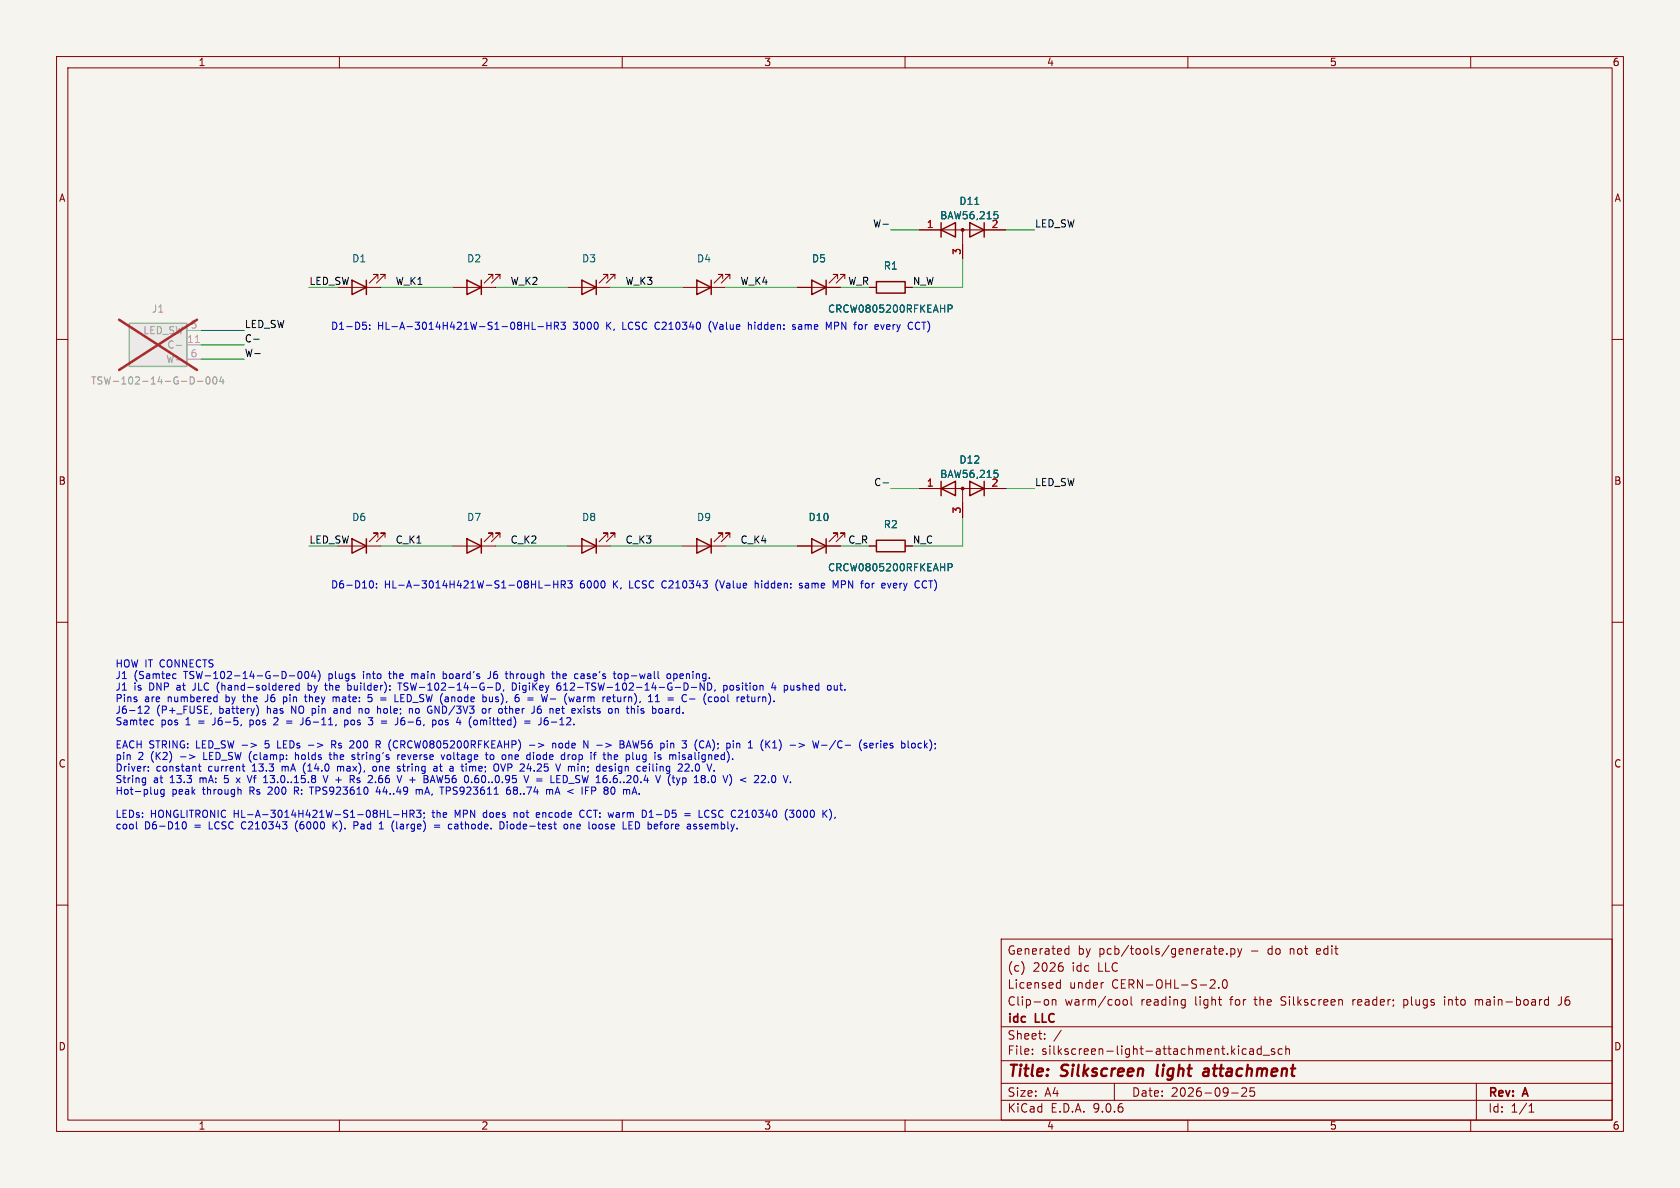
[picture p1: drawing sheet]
<svg xmlns="http://www.w3.org/2000/svg" width="297mm" height="210mm" viewBox="0 0 297 210" stroke-linecap="round" stroke-linejoin="round" font-family="sans-serif">
<path d="M0 0h297v210h-297z" fill="#f5f4ef" stroke="#f5f4ef" stroke-width=".18"/>
<g fill="none" stroke="#840000" stroke-width=".18">
<path d="M10 10h277v190h-277zM12 12h273v186h-273zM60 10v2M110 10v2M160 10v2M210 10v2M260 10v2M100.3 50.8h7.6M107.4 49.3v-.8h-.7h.7l-1.5 1.5M108.7 49.3v-.8h-.8h.8l-1.5 1.5M120.6 50.8h7.7M127.8 49.3v-.8h-.8h.8l-1.6 1.5"/>
<path d="M129 49.3v-.8h-.7h.7l-1.5 1.5M141 50.8h7.6M148.1 49.3v-.8h-.8h.8l-1.5 1.5M149.4 49.3v-.8h-.8h.8l-1.6 1.5M10 60h2M285 60h2M100.3 96.5h7.6M107.4 95v-.8h-.7h.7l-1.5 1.6M108.7 95v-.8h-.8h.8l-1.5 1.6M141 96.5h7.6M148.1 95v-.8h-.8h.8l-1.5 1.6M149.4 95v-.8h-.8h.8l-1.6 1.6"/>
<path d="M153.7 96.5h1.2M160 96.5h1.3M10 110h2M285 110h2M10 160h2M177 166h108v32h-108zM181 170.6v1M185.1 176.7l.3 .3v.4l-.3 .3M186 176.8l.2-.1 .4 .1 .1 .9M186 176.7v1M186.9 174.6h.6M186.9 173.8h.6"/>
<path d="M187.5 173.2v1.5M187.8 170.8l.2 .3-.2 .5M188.4 167.8h.6M188.4 168.6h.6M189 167.2v1.5M195 173.7h.1M198.6 176.8l.2-.1 .4 .1 .1 .6-.1 .2-.4 .1-.2-.1zM200 176.2v1.3l.2 .2M209.1 176.7l.4 .1M209.5 177.6l-.4 .1M209.5 176.7v1.2l-.3 .3M214 173.3l.5-.1 .2 .1 .1 .3-.9 1.1h.9"/>
<path d="M214.5 167.7h.6M215 168.7h.1M215.4 176.7h.6M215.5 174.6v.1M215.5 168.2l.7-.1v-.3l-.5-.1-.2 .2 .1 .7h.6M215.8 177.7h.2M216.2 173.3l.3-.1a.81 .81 0 0 1 .5 .6 .81 .81 0 0 1-.3 .8l-.1 .1a.81 .81 0 0 1-.4-1.4zM216.9 168.6v.1M217.6 167.8l.4-.1 .3 .3v.4l-.1 .2h-.6M217.6 167.7v1.5M218.8 167.7l.4 1M219.2 168.7l-.2 .4-.2 .1"/>
<path d="M219.5 167.7l-.3 1M237.2 176.8l.1 .9M239.2 176.7v1M239.3 176.8l-.1 .2M248.2 177.6l.4 .1M248.2 176.7v1.5M248.6 176.7l-.4 .1M255.4 176.2v.1M255.4 176.7v1M260.8 176.7v1M261.4 176.8l-.4-.1-.2 .1M273.1 177.6l.2 .1 .4-.1"/>
<path d="M273.7 176.8l-.4-.1-.2 .1M273.7 176.2v1.5M276 176.2v1.1a.48 .48 0 0 1-.5 .4M285 160h2M60 198v2M110 198v2M160 198v2M177 194.5h108M177 191.5h108M177 187.5h108M177 181.5h108M182.5 186.3v.1"/>
<path d="M182.5 185.5v.1M184.7 183.6v.1M184.7 182.8v.1M187.6 182.1l-1.3 2M197 191.5v3M210 198v2M217.7 193.2h1.2M219.5 192.4l.6-.1 .2 .1 .1 .3-.9 1.1h.9M220.3 185.5l-.4-.1-.3 .3v.4l.1 .2h.6M221 185.5h.5l.1 .9M221.6 185.8h-.5a.29 .29 0 0 0-.2 .3 .29 .29 0 0 0 .2 .3l.5-.1M221.7 192.3h-.7v.7l.2-.1h.5l.1 .3-.1 .5-.2 .1-.5-.1"/>
<path d="M223 185.5l-.5-.1-.3 .3v.4l.2 .2h.6M223 184.9v1.5M223.3 186.5h1.2M225.3 185.5l-.3-.1-.3 .2 .1 .2 .5 .2v.3h-.6M226.7 185.5l-.5-.1-.2 .3v.4l.1 .2h.6M227.3 185.5l.2-.1 .4 .1 .1 .9M227.3 184.9v1.5M260 198v2M261 191.5v6.5M270.3 196.6h.9M270.3 195.5l.4-.4v1.5"/>
</g>
<path d="M204.7 188.2l-.1 1.9M212.9 189l.2-.1 .5 .1M213.7 189.4h-.7a.4 .4 0 0 0-.3 .4 .4 .4 0 0 0 .2 .4l.7-.1" fill="none" stroke="#840000" stroke-width=".4"/>
<path d="M102.9 49.5l2.5 1.3-2.5 1.3zM105.4 49.5v2.6M123.2 49.5l2.5 1.3-2.5 1.3zM125.7 49.5v2.6M143.5 49.5l2.5 1.3-2.5 1.3zM146 49.5v2.6M102.9 95.3l2.5 1.2-2.5 1.3zM105.4 95.3v2.5M143.5 95.3l2.5 1.2-2.5 1.3zM146 95.3v2.5M154.9 95.5h5.1v2h-5.1z" fill="none" stroke="#840000" stroke-width=".25"/>
<path d="M167.6 100.3l.6-.1 .1-.1v-.3l-.7-.2v1.3" fill="none" stroke="#006464" stroke-width=".18"/>
<path d="M22.9 57.2h10.1v7.6h-10.1z" fill="#ebeae8"/>
<path d="M22.9 57.2h10.1v7.6h-10.1z" fill="none" stroke="#9c9b98" stroke-width=".25"/>
<path d="M33 58.4h2.6M33 61h2.6M33 63.5h2.6" fill="none" stroke="#9c9b98" stroke-width=".18"/>
<path d="M31.1 61.1h1M31.1 63.6h1M33.9 66.6a.68 .68 0 0 1 .5 .7 .68 .68 0 0 1-.5 .6M34.9 67.4h1M36.6 66.7l.1-.1a.68 .68 0 0 1 .4 .7 .68 .68 0 0 1-.4 .6 .84 .84 0 0 1-.1-1.2zM37.8 66.7l.1-.1a.68 .68 0 0 1 .5 .7 .68 .68 0 0 1-.5 .6 .84 .84 0 0 1-.1-1.2zM39.1 66.6l-.3 .9h.8M39.4 67v.9" fill="none" stroke="#939391" stroke-width=".18"/>
<path d="M34.5 60.5h.8" fill="none" stroke="#a5a4a2" stroke-width=".18"/>
<path d="M21.1 56.5l13.7 8.9M34.8 56.5l-13.7 8.9" fill="none" stroke="#e12e31" stroke-width=".46"/>
<g fill="none" stroke="#840000" stroke-width=".18">
<path d="M62.2 50.8h5.1M66.8 49.3v-.8h-.8h.8l-1.5 1.5M68.1 49.3v-.8h-.8h.8l-1.6 1.5M80 50.8h7.6M87.1 49.3v-.8h-.7h.7l-1.5 1.5M88.4 49.3v-.8h-.8h.8l-1.5 1.5M141 50.8h2.5M146 50.8h2.6M153.7 50.8h1.2M160 50.8h1.3M162.6 40.6h15.2M170.2 40.6v5.1"/>
<path d="M62.2 96.5h5.1M66.8 95v-.8h-.8h.8l-1.5 1.6M68.1 95v-.8h-.8h.8l-1.6 1.6M80 96.5h7.6M87.1 95v-.8h-.7h.7l-1.5 1.6M88.4 95v-.8h-.8h.8l-1.5 1.6M120.6 96.5h7.7M127.8 95v-.8h-.8h.8l-1.6 1.6M129 95v-.8h-.7h.7l-1.5 1.6M141 96.5h2.5M146 96.5h2.6M153.7 96.5h1.2"/>
<path d="M160 96.5h1.3M162.6 86.4h15.2M170.2 86.4v5"/>
</g>
<g fill="none" stroke="#840000" stroke-width=".25">
<path d="M166.4 39.4v2.5M171.4 39.4l2.6 1.2-2.6 1.3zM174 39.4v2.5M62.2 49.5l2.6 1.3-2.6 1.3zM64.8 49.5v2.6M82.5 49.5l2.6 1.3-2.6 1.3zM85.1 49.5v2.6M154.9 49.8h5.1v2h-5.1zM166.4 40.6l2.5-1.2v2.5zM62.2 95.3l2.6 1.2-2.6 1.3zM64.8 95.3v2.5M82.5 95.3l2.6 1.2-2.6 1.3z"/>
<path d="M85.1 95.3v2.5M123.2 95.3l2.5 1.2-2.5 1.3zM125.7 95.3v2.5M166.4 86.4l2.5-1.3v2.5zM166.4 85.1v2.5M171.4 85.1l2.6 1.3-2.6 1.2zM174 85.1v2.5"/>
</g>
<path d="M172.3 36.1h.8M175.8 37.4h.6M175.9 37.9l.5 .1v.6M167.6 54.6l.6-.1 .1-.2v-.3l-.7-.1v1.3M175.8 83.1h.6M175.9 83.6l.5 .1v.6M167.6 100.3l.6-.1 .1-.1v-.3l-.7-.2v1.3" fill="none" stroke="#006464" stroke-width=".18"/>
<g fill="#840000" stroke="#840000" stroke-width=".18">
<circle cx="170.2" cy="40.6" r=".25"/>
<circle cx="170.2" cy="86.4" r=".25"/>
</g>
<path d="M156.1 39.6h1M44.9 60h.9M45 62.5h1M156.1 85.4h1" fill="none" stroke="#0f0f0f" stroke-width=".18"/>
<g fill="none" stroke="#009600" stroke-width=".18">
<path d="M35.6 58.4h7.6M54.6 50.8h5.1M67.3 50.8h12.7M87.6 50.8h12.7M107.9 50.8h12.7M128.3 50.8h12.7M148.6 50.8h5.1M157.5 40.6h5.1M170.2 45.7v5.1h-8.9M177.8 40.6h5.1M35.6 63.5h7.6M35.6 61h7.6"/>
<path d="M54.6 96.5h5.1M67.3 96.5h12.7M87.6 96.5h12.7M107.9 96.5h12.7M128.3 96.5h12.7M148.6 96.5h5.1M157.5 86.4h5.1M170.2 91.4v5.1h-8.9M177.8 86.4h5.1"/>
</g>
<g fill="none" stroke="#0000c2" stroke-width=".18">
<path d="M64.1 57h.6M64.3 57.4h.3l.2 .3-.1 .5h-.4M65.4 57.4v.2M65.4 58.1v.1M92.7 57.6h.8M93.5 57v1.2M94.1 57v1.2h.6M95.1 57.7h1M96.7 57.6h.7M96.7 57v1.2M97.4 57v1.2M98 57.6h.6l.1-.2v-.3l-.7-.1v1.2"/>
<path d="M98.3 57.6l.4 .6M99.2 57h.7l-.4 .4 .4 .2v.5l-.2 .1-.5-.1M125.7 56.8a1.46 1.46 0 0 0 0 1.9M132.3 57v1.2M132.3 57.5l.4-.1 .1 .2M140.6 57.4h-.3l-.2 .2 .1 .1 .4 .2v.3h-.5M146.1 58.2v-1.2l.4 .9 .4-.9v1.2M151.9 58.2h.3M152.2 57.4h-.3M155.7 57.4l.3 .8 .3-.8M161.3 57.1l-.3-.1-.3 .1M162.2 57a.68 .68 0 0 0-.4 .6 .68 .68 0 0 0 .4 .6"/>
<path d="M30.8 119.1l.3 .1M31.1 119.9l-.3 .1M51.1 119.5h1M52.8 118.7h.2a.68 .68 0 0 1 .4 .6 .68 .68 0 0 1-.4 .7 .84 .84 0 0 1-.2-1.3zM54 118.8l.2-.1a.68 .68 0 0 1 .4 .6 .68 .68 0 0 1-.4 .7l-.2-.2-.1-.3zM55.4 118.6l-.3 .9h.8M55.7 119.1v.9M56.2 118.5a1.46 1.46 0 0 1 0 1.9M65.4 102.8l.2-.1a.68 .68 0 0 1 .4 .6 .68 .68 0 0 1-.4 .6l-.2-.1M66.6 103.2v.1M66.6 103.8v.1M68.7 119.1h.5"/>
<path d="M68.9 118.7v1.2M72.8 119.1v.9M73.2 119.1l-.4 .1M78.4 119.2l.3-.1 .2 .1M78.4 118.7v1.3M78.9 119.8l-.2 .2-.3-.1M86.7 118.7v.9a.41 .41 0 0 1-.5 .4M90.2 118.7v1.3M90.4 119.1l-.2 .1M94 103.3h.7M94.7 102.7v1.2M95.3 102.7v1.2h.6"/>
<path d="M96.3 103.5h1M97.5 119.1h.5M97.7 118.7v1.1l.3 .2M97.9 103.3h.7M97.9 102.7v1.2M98.4 118.7v1.3M98.6 102.7v1.2M98.8 119.1l-.4 .1M99.2 103.3h.6l.1-.2v-.3l-.7-.1v1.2M99.5 103.3l.4 .6M100.4 102.7h.8l-.5 .5 .4 .1v.5l-.2 .1-.5-.1M103.1 119.1l-.4 .1"/>
<path d="M103.2 119.5h-.4l-.1 .2v.2l.5 .1M109.3 119.2l.2-.1 .4 .1v.5l-.1 .2-.3 .1-.2-.2zM118 119.2l.1-.1 .4 .1 .1 .5-.1 .2-.4 .1-.1-.2zM119.1 119.2l.4-.1 .2 .1M119.1 119.1v1.3M119.7 119.8l-.2 .2-.4-.1M126.9 102.5a1.46 1.46 0 0 0 0 1.9M133.5 102.7v1.2M133.5 103.2l.4-.1 .2 .2M141.8 103.2l-.3-.1-.2 .2 .1 .2 .4 .1v.3h-.5M147.3 103.9v-1.2l.4 .9 .4-.9v1.2M153.1 103.9h.3"/>
<path d="M153.4 103.1l-.3 .1M156.9 103.1l.3 .8 .3-.8M162.5 102.8l-.3-.1-.3 .2M163.4 102.7a.68 .68 0 0 0-.4 .6 .68 .68 0 0 0 .4 .6M25.4 137.5l.3 .1M25.7 137.5v1l-.1 .2-.3 .1M25.7 138.3l-.3 .1M26.2 136.2v.1M26.2 135.5v.1M26.3 125.1v.3l-.7 .7h.7M26.8 127.3h.3M27.1 128.1h-.3"/>
<path d="M27.9 139.6v.8M29 139.6h-.4l-.2 .2 .1 .5h.5M29 139.6v1l-.2 .2h-.3M31.9 133.8h1M33.5 133.4l1 .4-1 .3M35.1 135.5h.4M35.2 135v1.1l.3 .2M37.4 126l-.2 .3M38 123.2l.4 .1M38.4 122.8v1.2M38.4 124h-.4M38.4 121.1v.5l.1 .5"/>
<path d="M41.8 137.5l.6 .9M42.4 139.6l.2 .1v.7M42.4 137.5l-.6 .9M42.7 128.1l-.1 .2M43 136.1l.3 .2M43.7 137.1l.4 1.3M44.2 127.3v1.3M44.2 128.1h.1M44.4 131.4l.9 .3-.9 .4M45.6 125a1.48 1.48 0 0 1-.3 1.6M46.6 138.4h.7M47 137.1v1.3"/>
<path d="M47.2 124h-.4M49.1 127.4l-.7 .7h.7M49.1 131v1.2h.6M50.1 124h.4M50.1 123.2v1.3M50.7 127.5h.9M50.7 127.8h.9M51.4 121.2h.3l.1 .3-.6 .1M51.7 121.9l-.3 .1M52 139.1v1.3M52 139.8h.5M52.2 133v1.3"/>
<path d="M52.6 133.4l-.4 .1M52.9 121.2h-.4l-.2 .2 .1 .5h.5M52.9 120.7v1.3M53.6 126.9v.9l-.4 .3M53.7 135.2l-.1 .5 .1 .7M53.8 123.2h.5M54 122.8v1.1l.3 .1M54.5 121.9l.3 .1M54.5 120.7v1.3M54.5 131.7h1M54.8 121.2h-.3M55.1 139.1v1.3"/>
<path d="M57.1 137.1l.5 1.3 .4-1.3M57.4 121.2h.5M57.7 122h.2M58.2 133.4h.4M58.3 133v1.1l.3 .2M58.9 123.3l.3-.1 .2 .2M58.9 131.6l.5 .6M59.2 131h-.6v1.2M59.2 131.6h-.6M59.4 123.4v.6M59.4 125.2l-.3 .1M59.5 125.6h-.3l-.2 .2 .1 .2 .4 .1"/>
<path d="M59.6 123.2l-.2 .2M59.7 135.5v.8M60 135.5l-.3 .1M60.9 127.3h.4l.2 .2-.1 .6h-.5M60.9 127.3v1.3M62 121.3v.6l-.2 .1-.3-.1M62.2 137.8l.4 .6M62.3 133.8l.5 .2-.1 .2-.4 .1M62.3 133.5h.4M62.3 131l.3 .2M62.5 137.7l-.6 .1M62.6 131.3l-.8 .9h.8"/>
<path d="M63.5 125.4l.3-.2 .2 .2M63.5 125.2v.9M65.7 127.3l.2 .3v.3l-.2 .2M65.7 123.4l.1 .4-.1 .2h-.5l-.1-.1M65.9 126.9l-.4 .4M66 135.6v.6l.1 .1h.3M66.4 138.2v.2M66.5 131h.5l.2 .2-.1 .4h-.6M66.7 124.8v1.3M66.8 139.1l-.3 .9h.8M66.8 131.6l.4 .6M66.9 125.2l.4 .2v.7"/>
<path d="M67.3 123.7h1M69.8 122.8v1.2M70.3 126.9v.9M70.3 133.4v.9M70.4 133.5l-.1 .2M70.4 135.5h.3M70.4 135.9l.3 .1 .1 .1-.2 .2h-.2M70.7 120.7v1.3M70.9 123.4h.4M70.9 127.2v.8l.2 .1h.4M71 133.6l.1 .6 .4 .1M71 137.1l-.4 1.3"/>
<path d="M71.1 127.3l-.2 .3M71.3 127.3l.2 .1M71.5 122.8h-.6v1.2h.6M71.6 133.7l-.6 .1M72.4 125.2v.9M72.9 125.4v.7M73.6 139.7l.3-.1 .2 .1M73.6 139.6v.8M74.1 139.7v.7M74.3 139.6l-.2 .1M76.1 138.4l.4-1.3 .4 1.3M76.1 125.5h.3l-.1 .5"/>
<path d="M76.2 138h.6M76.5 127.3h.3l.3 .2-.1 .6h-.5M76.5 127.3v1.3M76.7 135.5h.5l.1 .8M77.3 135.8h-.5l-.1 .2 .1 .3h.5M78 133.4l.3 .9 .3-.9M78.2 127.5l-.2-.2h-.3l-.1 .2 .1 .6h.3l.2-.2M79.1 133.5l-.1 .5 .1 .2M81 126.8l-.3 .9M81.7 135v1.1M83.9 138.1l.1 .2 .4 .1M84 137.4l-.1 .2"/>
<path d="M84.2 137.6l-.3 .2M84.9 127.3v.8M85.1 127.3l-.2 .1M85.9 125.4v.6l-.2 .1-.3-.1M85.9 123.3v.6M86 134.1l.3 .2M86.2 121.5h.9M86.5 125.2v.9M86.5 123.2l.1 .8h.3l.2-.1M86.7 125.2l-.2 .3M86.7 133.5v.6l.2 .2 .3-.2M87.1 123.2v.8"/>
<path d="M87.7 120.7v1.3a.66 .66 0 0 0 .7-.3 .66 .66 0 0 0-.1-.8M88.1 135.2a.85 .85 0 0 1-.2 1.1h-.3M88.5 135l.4 1.3M89.1 121.9l-.2 .3M89.4 124.8v1.1l.3 .2M89.7 139.3a.99 .99 0 0 0 0 1h.4l.2-.4-.3-.3-.3 .1-.2 .2M90 133.4v.9M90.6 120.7v1.3l.5-.1 .2-.6M92.7 127.5h1M92.7 127.8h1M93.5 137.1l-.4 1.3M93.6 131.7h1"/>
<path d="M93.7 133v1.3M94.3 133v.1M94.9 137.7h.9M94.9 138.1h.9M95.6 124.8l-.4 .1a.86 .86 0 0 0 0 1.2l.5-.1v-.5l-.2-.2h-.3l-.2 .2M95.7 126.9v.9M95.7 122.8l.3 1.2 .3-.9 .2 .9 .3-1.2M96.4 127l-.2 .4M96.7 139.6h.3l.2 .1M97.2 139.7l.1-.1h.3l.1 .8M97.2 139.7v.7M97.3 123.6h1"/>
<path d="M97.5 127.7h.9M97.7 131.4v.8M97.7 131.5l.2-.1h.3l.1 .8M98.7 121.2h.2l.3 .3-.1 .4-.4 .1M98.7 125.2l.2 .3-.6 .2M98.9 126l-.2 .1M99.3 131.4h-.3l-.2 .2 .1 .5 .1 .1h.3M99.6 122h.8M99.9 120.9l-.3 .2M100.2 137.3l-.6-.2v1.3l.6-.2M100.4 133.4v.9M100.8 133.4l-.4 .3"/>
<path d="M101.2 133.5v.6M101.5 123.2l-.2 .8M102.1 125.2l.7 .9M102.4 123.6h-.3l-.2 .1 .1 .3h.4M102.8 125.2l-.7 .9M102.9 139.1v1.3M103.5 139.1v1.3M104.6 139.8h.5M104.6 139.1v1.3M106.6 133.4h.5M106.8 135.5h.3l.1 .3-.6 .1M107.1 136.3h-.3"/>
<path d="M107.7 136.3h.1M107.9 135.5l-.2 .1 .2 .3M108.5 122.8v1.1l.3 .1M108.6 134.1l.2 .2 .3-.1M108.7 139.4v.5l-.1 .4-.2 .1M108.8 125.3h.5v.8M109.1 133.5l-.3-.1-.2 .2M109.2 133.7l-.6 .1M109.2 123.2v.7l.2 .1M110 131l.3 .2-.3 .4 .3 .2v.3l-.2 .1M110.7 132.2l.4-1.2 .5 1.2M110.8 131.9h.6"/>
<path d="M110.9 124.8v1.1M111.6 124.8v1.3M113.1 134.1l-.2 .2-.3-.1M113.1 133.4v.9M113.3 126l.1 .1M113.3 125.4l.1 .2M114.2 136.3h-.3M114.3 135.6v.2l-.6 .1M114.8 135.5v.8M115.9 124h.7M116.2 122.8v1.2M117.7 125.3h.4"/>
<path d="M118.2 125.5l-.4 .1-.2 .2 .2 .3 .4-.1M118.2 137.5v.8l.3 .5M118.4 133.4v.9M118.6 133.4l-.2 .1M118.8 131.4l.3 .2v.6M119 137.1v1.1l.2 .2M120.6 123.1a.58 .58 0 0 0 0 .7 .58 .58 0 0 0 .7 .2M120.8 133.8l.3 .1 .1 .2-.2 .2h-.3M121.6 135l-.4 .1M121.8 135.6l-.7 .7h.7M122.2 121.5h1M122.4 136.2v.1"/>
<path d="M123.2 130.8a1.46 1.46 0 0 0 0 1.9M124.5 120.7v1.3l-.7-1.3v1.3M124.9 131.9h.6M125.1 120.7v1.3l.5-.1 .2-.6M125.2 131l.4 1.2M125.8 137.3v.6l.1 .3 .3 .2 .2-.3M126.4 121.9l-.1 .3M126.9 123.3l.1 .1-.1 .6M127.9 121.2h.4l.3 .2-.2 .5h-.5M127.9 121.2v1.2M128.1 123.3l-.4-.1-.2 .2 .1 .6h.3l.2-.1M129.6 121.2h-.3l-.3 .2 .1 .5 .2 .1 .3-.1"/>
<path d="M130.6 131.4l.2 .2v.6M131.9 137.5l-1 .4 1 .3M132.9 123.2l.1 .8h.3l.1-.1M133.4 123.2v.8M134.1 123.2v.8M134.1 123.3v.1M134.6 137.2l.5-.1 .2 .2M134.7 132.5l.2 .2M134.9 130.8l-.2 .2M135.3 137.6l-.8 .8h.8M135.4 131v1.2M135.6 131.5l.5 .7"/>
<path d="M136.1 131l-.7 .7M136.5 137.3l.2-.2a.72 .72 0 0 1 .1 1.3M136.6 132.2h.7M136.7 120.7l-.3 .9h.8M137 121.2v.8M137.7 130.8l.2 .2M137.9 132.5l-.2 .2M140.3 121.2v.8M140.3 121.9l-.1 .1M143.7 131l.3 1.2M144.8 131l-.3 1.2M145.2 131.7h1"/>
<path d="M147.5 121.2v.7l.3 .1 .2-.1M147.7 130.9l-1.1 1.6M148 121.2v.8M153.1 131.8l.2 .2-.2 .2M153.1 131.4h.1M153.8 131.8l.6-.1-.1-.3h-.3l-.2 .2v.6h.5M154.9 131.4v.8M155.3 131.4l-.4 .2M155.7 131v.1M155.7 131.4v.8M162.9 131.4h-.4l-.2 .2 .1 .6h.5M163.4 131v1.2"/>
<path d="M163.9 131.4l-.5 .5M24.1 145.3v1.1l.2 .1M27.9 140.3l-.4 .1M32.3 145.5l-.1 .6 .1 .3 .2 .1 .4-.2v-.8M52.3 145.6l-.1 .6 .2 .5M58.9 145.3v1.2M59.1 145.8l.5 .7M59.6 145.3l-.7 .7M62.6 145.3v1.2M63.2 145.9h-.6M67 146.5h.8M67.4 145.3v1.2"/>
<path d="M68.6 143.2v1.3h.6M69.5 146.8l.1 .2M69.6 144h1M69.6 145.1l-.1 .2M70.1 145.3v1.1l.2 .1M71.2 143.2v1.3M71.2 143.8h.7M71.9 143.2v1.3M72.5 143.9l.6-.1 .1-.2v-.3l-.7-.1v1.3M72.8 143.9l.4 .6M73.6 143.2h.8l-.4 .5 .4 .1v.6l-.2 .1-.6-.1M75 143.7v.1"/>
<path d="M75 144.4l-.1 .3M76.8 145.9h1M76.8 146.2h1M80.8 145.7l-.4 .1M80.8 146.1h-.3l-.1 .1v.3h.4M85.6 143.7l-.2 .2 .2 .5M89 145.4a.66 .66 0 0 1 .1 .8 .66 .66 0 0 1-.7 .3M89.7 145.7v.8M90.9 143.6v.9M91.2 143.6l-.3 .2M95.3 143.7l-.3-.1-.2 .2 .1 .6h.4M95.4 143.9l-.6 .2"/>
<path d="M99.8 145.8l.1-.1 .4 .1 .1 .5-.2 .2h-.3l-.1-.1zM100.9 145.8l.4-.1 .2 .2M100.9 145.7v.8M103.3 143.3a.6 .6 0 0 0-.9 .5 .6 .6 0 0 0 .6 .7l.3-.1M104.1 145.3v1.1M106.1 145.7l-.2 .2v.4l.2 .2M111.2 146.5h.6M111.2 145.9h.4M111.7 140.4l.5-1.3 .4 1.3M111.9 140h.6M113.9 143.2a.68 .68 0 0 1 .4 .7 .68 .68 0 0 1-.4 .6M121.1 143.8h.9"/>
<path d="M121.1 144.2h.9M123 146.1l.2 .2-.2 .2M123 145.7l.1 .1M123.6 143.2v1.3M123.7 146.5h.4M124.1 145.8l-.3-.1-.1 .2v.2l.4 .1M125.3 143.3a.59 .59 0 0 0-.7 .6 .59 .59 0 0 0 .7 .5M139.6 143.2h.7l-.4 .5 .4 .1v.6l-.2 .1-.5-.1M146.6 143a1.46 1.46 0 0 1 0 2M147.7 144.4l-.2 .3"/>
</g>
<g font-size="2.8" fill="#840000">
<text x="178" y="190.9">Title:</text>
<text x="187.7" y="190.9">Silkscreen</text>
<text x="205.3" y="190.9">light</text>
<text x="214.4" y="190.9">attachment</text>
</g>
<g font-size="2.1" fill="#840000">
<text x="178" y="172">(c)</text>
<text x="178" y="169">Generated</text>
<text x="182.6" y="172">2026</text>
<text x="189.6" y="172">idc</text>
<text x="190.5" y="169">by</text>
<text x="194.3" y="172">LLC</text>
<text x="194.3" y="169">pcb/tools/generate.py</text>
<text x="221.3" y="169">-</text>
<text x="224.4" y="169">do</text>
<text x="228.4" y="169">not</text>
<text x="233.3" y="169">edit</text>
<text x="178" y="178">Clip-on</text>
<text x="178" y="175">Licensed</text>
<text x="188.2" y="178">warm/cool</text>
<text x="189" y="175">under</text>
<text x="196.6" y="175">CERN-OHL-S-2.0</text>
<text x="201.7" y="178">reading</text>
<text x="211.4" y="178">light</text>
<text x="217.8" y="178">for</text>
<text x="222.2" y="178">the</text>
<text x="227" y="178">Silkscreen</text>
<text x="239.8" y="178">reader;</text>
<text x="249" y="178">plugs</text>
<text x="256.3" y="178">into</text>
<text x="261.9" y="178">main-board</text>
<text x="276.9" y="178">J6</text>
<text x="178" y="184">Sheet:</text>
<text x="178" y="181.2">idc</text>
<text x="183.1" y="181.2">LLC</text>
<text x="178" y="186.7">File:</text>
<text x="184.1" y="186.7">silkscreen-light-attachment.kicad_sch</text>
<text x="178" y="196.9">KiCad</text>
<text x="178" y="194.1">Size:</text>
<text x="184.7" y="194.1">A4</text>
<text x="185.7" y="196.9">E.D.A.</text>
<text x="193.3" y="196.9">9.0.6</text>
<text x="200" y="194.1">Date:</text>
<text x="207" y="194.1">2026-09-25</text>
<text x="263" y="194.3">Rev:</text>
<text x="263" y="196.9">Id:</text>
<text x="267.1" y="196.9">1/1</text>
<text x="269.4" y="194.3">A</text>
</g>
<g font-size="1.8" fill="#840000">
<text x="35" y="11.9">1</text>
<text x="85" y="11.9">2</text>
<text x="135" y="11.9">3</text>
<text x="185" y="11.9">4</text>
<text x="235" y="11.9">5</text>
<text x="285" y="11.9">6</text>
<text x="10.3" y="35.9">A</text>
<text x="285.3" y="35.9">A</text>
<text x="10.3" y="85.9">B</text>
<text x="285.3" y="85.9">B</text>
<text x="10.3" y="135.9">C</text>
<text x="285.3" y="135.9">C</text>
<text x="10.3" y="185.9">D</text>
<text x="285.3" y="185.9">D</text>
<text x="35" y="199.9">1</text>
<text x="85" y="199.9">2</text>
<text x="135" y="199.9">3</text>
<text x="185" y="199.9">4</text>
<text x="235" y="199.9">5</text>
<text x="285" y="199.9">6</text>
</g>
<g font-size="1.8" fill="#0f0f0f">
<text x="154.3" y="40.3">W-</text>
<text x="182.9" y="40.3">LED_SW</text>
<text x="54.6" y="50.5">LED_SW</text>
<text x="69.8" y="50.5">W_K1</text>
<text x="90.2" y="50.5">W_K2</text>
<text x="110.5" y="50.5">W_K3</text>
<text x="130.8" y="50.5">W_K4</text>
<text x="149.9" y="50.5">W_R</text>
<text x="161.3" y="50.5">N_W</text>
<text x="43.2" y="58.1">LED_SW</text>
<text x="43.2" y="63.2">W-</text>
<text x="43.2" y="60.6">C-</text>
<text x="154.4" y="86">C-</text>
<text x="182.9" y="86">LED_SW</text>
<text x="54.6" y="96.2">LED_SW</text>
<text x="69.8" y="96.2">C_K1</text>
<text x="90.2" y="96.2">C_K2</text>
<text x="110.5" y="96.2">C_K3</text>
<text x="130.8" y="96.2">C_K4</text>
<text x="149.9" y="96.2">C_R</text>
<text x="161.3" y="96.2">N_C</text>
</g>
<g font-size="1.8" fill="#a90000">
<text x="163.8" y="40.4">1</text>
<text x="175.2" y="40.4">2</text>
<text x="169.9" y="45.2" transform="rotate(-90 169.9 45.2)">3</text>
<text x="163.8" y="86.1">1</text>
<text x="175.2" y="86.1">2</text>
<text x="169.9" y="90.9" transform="rotate(-90 169.9 90.9)">3</text>
</g>
<g font-size="1.8" fill="#006464">
<text x="166.1" y="39">BAW56,215</text>
<text x="169.5" y="36.4">D11</text>
<text x="62.2" y="46.6">D1</text>
<text x="82.5" y="46.6">D2</text>
<text x="102.8" y="46.6">D3</text>
<text x="123.1" y="46.6">D4</text>
<text x="143.4" y="46.6">D5</text>
<text x="156.1" y="47.9">R1</text>
<text x="146.3" y="55.5">CRCW0805200RFKEAHP</text>
<text x="169.5" y="82.1">D12</text>
<text x="166.1" y="84.7">BAW56,215</text>
<text x="62.2" y="92.3">D6</text>
<text x="82.5" y="92.3">D7</text>
<text x="102.8" y="92.3">D8</text>
<text x="123.1" y="92.3">D9</text>
<text x="142.8" y="92.3">D10</text>
<text x="156.1" y="93.6">R2</text>
<text x="146.3" y="101.2">CRCW0805200RFKEAHP</text>
</g>
<g font-size="1.8" fill="#939391">
<text x="25.2" y="59.3">LED_SW</text>
<text x="26.7" y="55.5">J1</text>
<text x="29.3" y="64.4">W-</text>
<text x="29.5" y="61.8">C-</text>
<text x="16" y="68.2">TSW-102-14-G-D-004</text>
</g>
<g font-size="1.8" fill="#a5a4a2">
<text x="33.6" y="58.2">5</text>
<text x="33" y="60.7">11</text>
<text x="33.6" y="63.2">6</text>
</g>
<g font-size="1.8" fill="#0000c2">
<text x="58.4" y="58.6">D1-D5:</text>
<text x="66.7" y="58.6">HL-A-3014H421W-S1-08HL-HR3</text>
<text x="101.5" y="58.6">3000</text>
<text x="107.5" y="58.6">K,</text>
<text x="110.5" y="58.6">LCSC C210340</text>
<text x="126.2" y="58.6">(Value</text>
<text x="133.3" y="58.6">hidden:</text>
<text x="141.4" y="58.6">same</text>
<text x="147.5" y="58.6">MPN</text>
<text x="152.7" y="58.6">for</text>
<text x="156.6" y="58.6">every</text>
<text x="162.6" y="58.6">CCT)</text>
<text x="58.4" y="104.3">D6-D10:</text>
<text x="67.9" y="104.3">HL-A-3014H421W-S1-08HL-HR3</text>
<text x="102.7" y="104.3">6000</text>
<text x="108.7" y="104.3">K,</text>
<text x="111.7" y="104.3">LCSC C210343</text>
<text x="127.4" y="104.3">(Value</text>
<text x="134.5" y="104.3">hidden:</text>
<text x="142.6" y="104.3">same</text>
<text x="148.7" y="104.3">MPN</text>
<text x="153.9" y="104.3">for</text>
<text x="157.8" y="104.3">every</text>
<text x="163.8" y="104.3">CCT)</text>
<text x="20.3" y="118.3">HOW IT CONNECTS</text>
<text x="20.3" y="120.4">J1</text>
<text x="20.3" y="122.4">J1</text>
<text x="20.3" y="124.5">Pins</text>
<text x="23.7" y="120.4">(Samtec</text>
<text x="23.7" y="122.4">is</text>
<text x="25.5" y="124.5">are</text>
<text x="26.5" y="122.4">DNP</text>
<text x="29.7" y="124.5">numbered</text>
<text x="31.5" y="122.4">at</text>
<text x="32.6" y="120.4">TSW-102-14-G-D-004)</text>
<text x="34.6" y="122.4">JLC</text>
<text x="39" y="122.4">(hand-soldered</text>
<text x="40.2" y="124.5">by</text>
<text x="43.4" y="124.5">the</text>
<text x="47.6" y="124.5">J6</text>
<text x="50.9" y="124.5">pin</text>
<text x="55" y="124.5">they</text>
<text x="55.3" y="122.4">by</text>
<text x="58.4" y="120.4">plugs</text>
<text x="58.6" y="122.4">the</text>
<text x="60.1" y="124.5">mate:</text>
<text x="62.7" y="122.4">builder):</text>
<text x="64.7" y="120.4">into</text>
<text x="68.9" y="124.5">=</text>
<text x="69.5" y="120.4">the</text>
<text x="71.7" y="124.5">LED_SW (anode</text>
<text x="71.9" y="122.4">TSW-102-14-G-D,</text>
<text x="73.6" y="120.4">main</text>
<text x="79.4" y="120.4">board's</text>
<text x="87.6" y="120.4">J6</text>
<text x="87.6" y="124.5">bus),</text>
<text x="90.9" y="120.4">through</text>
<text x="92.2" y="122.4">DigiKey</text>
<text x="93.6" y="124.5">6</text>
<text x="98.7" y="124.5">W-</text>
<text x="99.3" y="120.4">the</text>
<text x="100.3" y="122.4">612-TSW-102-14-G-D-ND,</text>
<text x="102.9" y="124.5">(warm</text>
<text x="103.5" y="120.4">case's</text>
<text x="109.9" y="124.5">return),</text>
<text x="110.6" y="120.4">top-wall</text>
<text x="118.2" y="124.5">11</text>
<text x="120.2" y="120.4">opening.</text>
<text x="121.7" y="124.5">=</text>
<text x="124.5" y="124.5">C-</text>
<text x="128.5" y="124.5">(cool</text>
<text x="130" y="122.4">position</text>
<text x="134.6" y="124.5">return).</text>
<text x="138.7" y="122.4">4</text>
<text x="141.1" y="122.4">pushed</text>
<text x="149" y="122.4">out.</text>
<text x="20.3" y="126.5">J6-12</text>
<text x="20.3" y="128.5">Samtec</text>
<text x="27.7" y="126.5">(P+_FUSE,</text>
<text x="28.4" y="128.5">pos</text>
<text x="32.9" y="128.5">1</text>
<text x="35.3" y="128.5">=</text>
<text x="38.1" y="128.5">J6-5,</text>
<text x="38.9" y="126.5">battery)</text>
<text x="44.8" y="128.5">pos</text>
<text x="47.5" y="126.5">has</text>
<text x="49.3" y="128.5">2</text>
<text x="51.7" y="128.5">=</text>
<text x="52" y="126.5">NO pin</text>
<text x="54.4" y="128.5">J6-11,</text>
<text x="59.9" y="126.5">and</text>
<text x="62.4" y="128.5">pos</text>
<text x="64.5" y="126.5">no</text>
<text x="66.9" y="128.5">3</text>
<text x="68" y="126.5">hole;</text>
<text x="69.2" y="128.5">=</text>
<text x="72" y="128.5">J6-6,</text>
<text x="73.8" y="126.5">no</text>
<text x="77.3" y="126.5">GND/3V3</text>
<text x="78.7" y="128.5">pos</text>
<text x="83.2" y="128.5">4</text>
<text x="85.6" y="128.5">(omitted)</text>
<text x="87.1" y="126.5">or</text>
<text x="90.2" y="126.5">other</text>
<text x="95.6" y="128.5">=</text>
<text x="96.3" y="126.5">J6</text>
<text x="98.3" y="128.5">J6-12.</text>
<text x="99.7" y="126.5">net</text>
<text x="103.8" y="126.5">exists</text>
<text x="110.5" y="126.5">on</text>
<text x="113.9" y="126.5">this</text>
<text x="118.6" y="126.5">board.</text>
<text x="20.3" y="132.6">EACH STRING:</text>
<text x="20.3" y="134.7">pin</text>
<text x="20.3" y="136.7">Driver:</text>
<text x="24.4" y="134.7">2</text>
<text x="26.8" y="134.7">(K2)</text>
<text x="27.6" y="136.7">constant</text>
<text x="34.8" y="132.6">LED_SW -&gt;</text>
<text x="36.4" y="134.7">LED_SW (clamp:</text>
<text x="36.9" y="136.7">current</text>
<text x="44.9" y="136.7">13.3</text>
<text x="47.3" y="132.6">5</text>
<text x="49.7" y="132.6">LEDs</text>
<text x="50.3" y="136.7">mA</text>
<text x="53" y="134.7">holds</text>
<text x="54.2" y="136.7">(14.0</text>
<text x="55.3" y="132.6">-&gt;</text>
<text x="59.4" y="134.7">the</text>
<text x="59.7" y="132.6">Rs</text>
<text x="60.5" y="136.7">max),</text>
<text x="63.1" y="132.6">200</text>
<text x="63.5" y="134.7">string's</text>
<text x="67" y="136.7">one</text>
<text x="67.9" y="132.6">R (CRCW0805200RFKEAHP)</text>
<text x="71.5" y="136.7">string</text>
<text x="71.7" y="134.7">reverse</text>
<text x="78.1" y="136.7">at</text>
<text x="79.7" y="134.7">voltage</text>
<text x="81.2" y="136.7">a</text>
<text x="83.5" y="136.7">time;</text>
<text x="87.8" y="134.7">to</text>
<text x="89.4" y="136.7">OVP 24.25</text>
<text x="90.9" y="134.7">one</text>
<text x="95.4" y="134.7">diode</text>
<text x="95.4" y="132.6">-&gt;</text>
<text x="99.7" y="132.6">node</text>
<text x="100.9" y="136.7">V min;</text>
<text x="101.7" y="134.7">drop</text>
<text x="105.5" y="132.6">N -&gt;</text>
<text x="107.1" y="134.7">if</text>
<text x="108.4" y="136.7">design</text>
<text x="109.6" y="134.7">the</text>
<text x="112.3" y="132.6">BAW56</text>
<text x="113.8" y="134.7">plug</text>
<text x="115.7" y="136.7">ceiling</text>
<text x="119" y="134.7">is</text>
<text x="119.7" y="132.6">pin</text>
<text x="121.8" y="134.7">misaligned).</text>
<text x="123.2" y="136.7">22.0</text>
<text x="123.7" y="132.6">3</text>
<text x="126.1" y="132.6">(CA);</text>
<text x="128.6" y="136.7">V.</text>
<text x="131.9" y="132.6">pin</text>
<text x="136" y="132.6">1</text>
<text x="138.4" y="132.6">(K1)</text>
<text x="143.7" y="132.6">-&gt;</text>
<text x="148.1" y="132.6">W-/C-</text>
<text x="156.4" y="132.6">(series</text>
<text x="164.1" y="132.6">block);</text>
<text x="20.3" y="138.8">String</text>
<text x="20.3" y="140.8">Hot-plug</text>
<text x="27.1" y="138.8">at</text>
<text x="30.2" y="138.8">13.3</text>
<text x="30.4" y="140.8">peak</text>
<text x="35.6" y="138.8">mA:</text>
<text x="36" y="140.8">through</text>
<text x="40.1" y="138.8">5</text>
<text x="44.4" y="140.8">Rs</text>
<text x="44.7" y="138.8">Vf</text>
<text x="47.7" y="138.8">13.0..15.8</text>
<text x="47.9" y="140.8">200</text>
<text x="52.7" y="140.8">R:</text>
<text x="55.7" y="140.8">TPS923610</text>
<text x="58.5" y="138.8">V +</text>
<text x="63.5" y="138.8">Rs</text>
<text x="67" y="138.8">2.66</text>
<text x="67.6" y="140.8">44..49</text>
<text x="72.4" y="138.8">V +</text>
<text x="74.8" y="140.8">mA,</text>
<text x="77.4" y="138.8">BAW56</text>
<text x="79.4" y="140.8">TPS923611</text>
<text x="84.8" y="138.8">0.60..0.95</text>
<text x="91.2" y="140.8">68..74</text>
<text x="95.7" y="138.8">V =</text>
<text x="98.5" y="140.8">mA</text>
<text x="100.7" y="138.8">LED_SW 16.6..20.4</text>
<text x="102.4" y="140.8">&lt;</text>
<text x="105.1" y="140.8">IFP</text>
<text x="109.3" y="140.8">80</text>
<text x="112.9" y="140.8">mA.</text>
<text x="119.8" y="138.8">V (typ</text>
<text x="126.9" y="138.8">18.0</text>
<text x="132.3" y="138.8">V)</text>
<text x="135.4" y="138.8">&lt;</text>
<text x="138.1" y="138.8">22.0</text>
<text x="20.3" y="144.9">LEDs:</text>
<text x="20.3" y="146.9">cool</text>
<text x="25.5" y="146.9">D6-D10</text>
<text x="26.6" y="144.9">HONGLITRONIC</text>
<text x="34.5" y="146.9">=</text>
<text x="37.2" y="146.9">LCSC C210343</text>
<text x="41.4" y="144.9">HL-A-3014H421W-S1-08HL-HR3;</text>
<text x="52.8" y="146.9">(6000</text>
<text x="59.7" y="146.9">K).</text>
<text x="63.6" y="146.9">Pad</text>
<text x="68.3" y="146.9">1</text>
<text x="70.7" y="146.9">(large)</text>
<text x="76.7" y="144.9">the</text>
<text x="78.4" y="146.9">=</text>
<text x="80.9" y="144.9">MPN</text>
<text x="81.2" y="146.9">cathode.</text>
<text x="86.1" y="144.9">does</text>
<text x="90.4" y="146.9">Diode-test</text>
<text x="91.7" y="144.9">not</text>
<text x="95.9" y="144.9">encode</text>
<text x="102" y="146.9">one</text>
<text x="103.8" y="144.9">CCT: warm</text>
<text x="106.6" y="146.9">loose</text>
<text x="112.8" y="146.9">LED before</text>
<text x="115.2" y="144.9">D1-D5</text>
<text x="122.9" y="144.9">=</text>
<text x="124.6" y="146.9">assembly.</text>
<text x="125.6" y="144.9">LCSC C210340</text>
<text x="141.3" y="144.9">(3000</text>
</g>
</svg>
